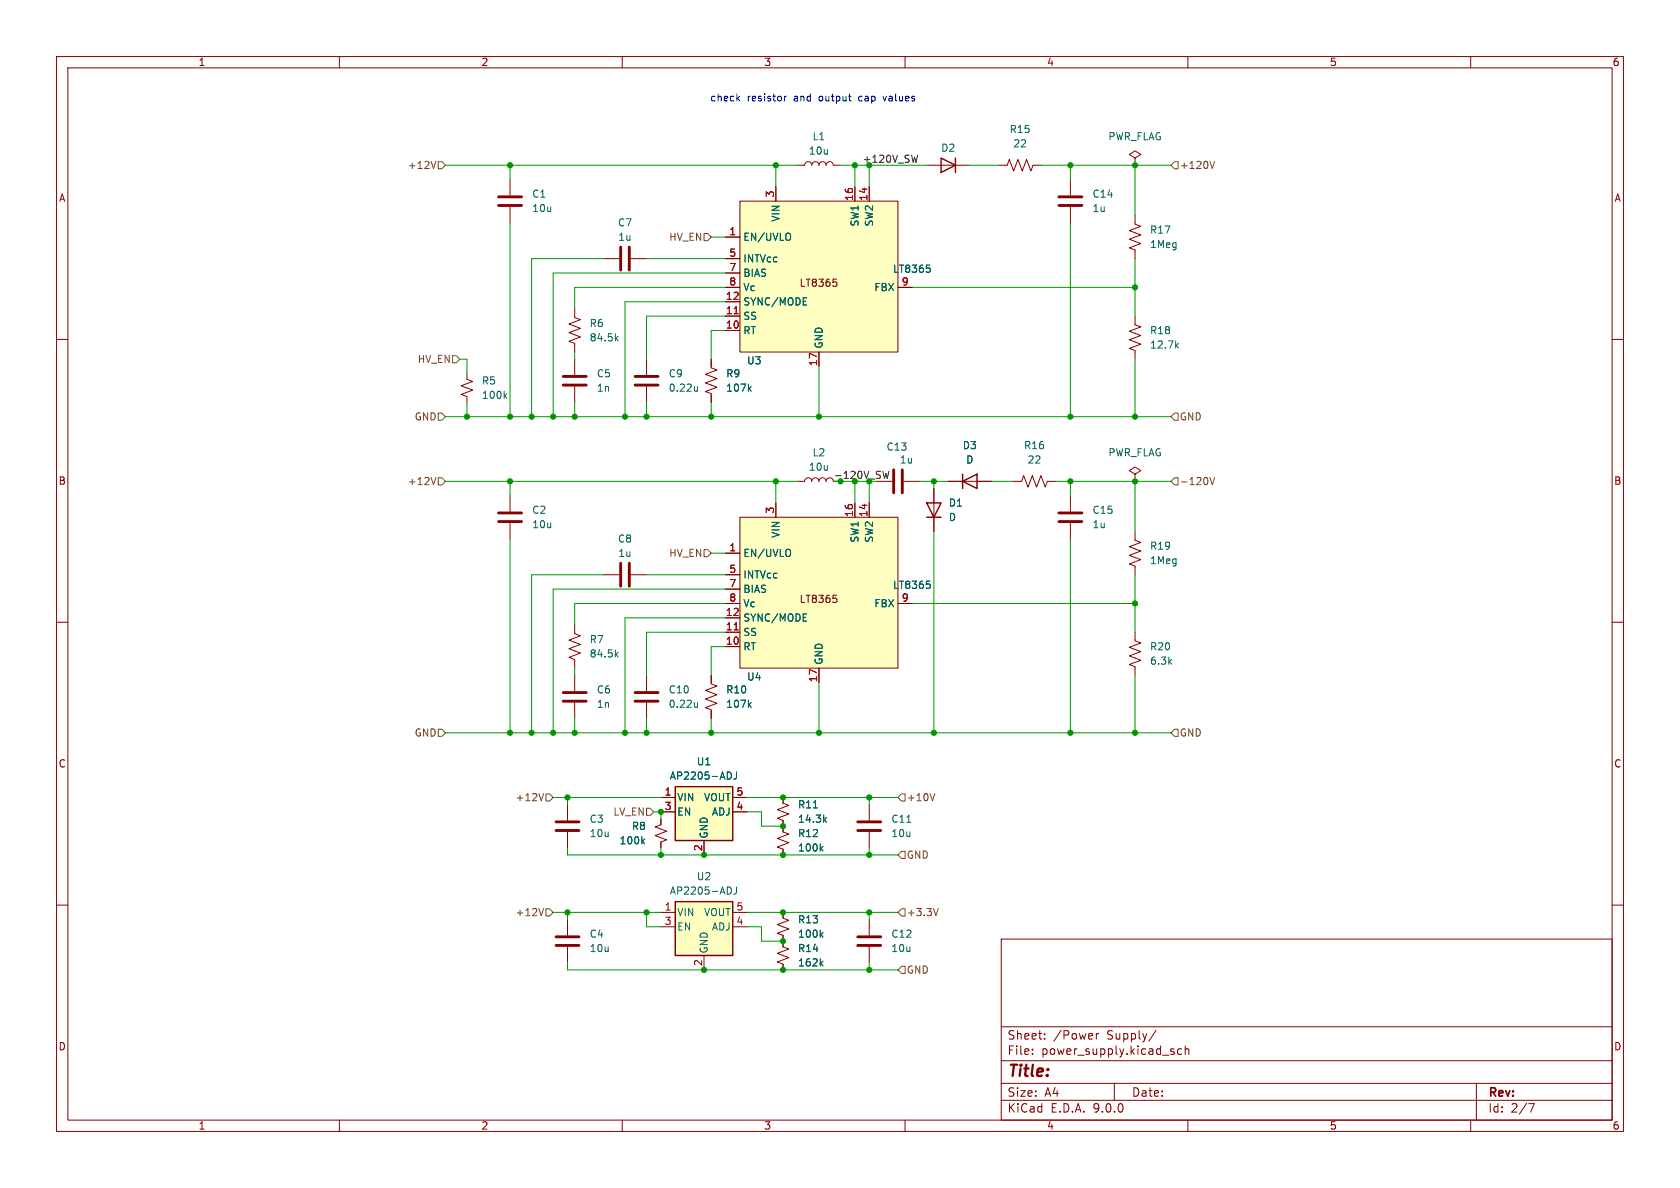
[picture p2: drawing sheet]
<svg xmlns="http://www.w3.org/2000/svg" width="297mm" height="210mm" viewBox="0 0 297 210" stroke-linecap="round" stroke-linejoin="round" font-family="sans-serif">
<g fill="none" stroke="#840000" stroke-width=".18">
<path d="M10 10h277v190h-277zM12 12h273v186h-273zM60 10v2M110 10v2M160 10v2M210 10v2M260 10v2M10 60h2M285 60h2M189.2 87.6v2.8M189.2 92.5v2.8M10 110h2"/>
<path d="M101.6 119.4v2.8M200.7 111.8v1.5l1 .4-2.1 .7 2.1 .8-2.1 .8 2.1 .7-2.1 .8 1.1 .4v1.5M285 110h2M101.6 124.2v2.8M100.3 142.2v2.8M100.3 147.1v2.8M10 160h2M138.4 161.3v1l1 .4-2 .7 2 .8-2 .8 1 .4v1M177 166h108v32h-108zM285 160h2M60 198v2M110 198v2"/>
<path d="M160 198v2M177 194.5h108M177 191.5h108M177 187.5h108M177 181.5h108M182.5 186.3v.1M182.5 185.5v.1M184.7 183.6v.1M184.7 182.8v.1M193.8 182.7v1M194.2 182.7l-.2 .1-.2 .2M197 191.5v3"/>
<path d="M204.4 182.1l-1.3 2M207.4 185.9l.2 .2-.2 .3M207.4 185.4l.1 .1M208.9 185.5l-.4-.1-.3 .3v.4l.1 .2h.6M209.5 185.5l.2-.1 .4 .1 .1 .9M209.5 184.9v1.5M210 198v2M260 198v2M261 191.5v6.5M270.2 195.1h1l-.6 1.5"/>
</g>
<path d="M145.1 165.2l.4 .5M145.5 164.8l-.5 .5" fill="none" stroke="#006464" stroke-width=".18"/>
<path d="M187.2 90.7h4.1M187.2 92.2h4.1M99.6 122.4h4M99.6 124h4M98.3 145.3h4.1M98.3 146.8h4.1" fill="none" stroke="#840000" stroke-width=".51"/>
<path d="M130.8 91.4h27.9v26.7h-27.9z" fill="#ffffc2"/>
<g fill="none" stroke="#840000" stroke-width=".18">
<path d="M90.2 31.8v2.7M90.2 36.6v2.8M163.8 29.2h7.6M189.2 31.8v2.7M189.2 36.6v2.8M200.7 27.9l1-.6-1-.6-1.1 .6 1.1 .6v1.3M200.7 29.2h.1M200.7 38.1v1.5l1 .4-2.1 .8 2.1 .7-2.1 .8 2.1 .8-2.1 .7 1.1 .4v1.5M106.7 45.7h2.8M111.5 45.7h2.8M200.7 55.9v1.5l1 .4-2.1 .7 2.1 .8-2.1 .8 2.1 .7-2.1 .8 1.1 .4v1.5M82.5 66v1.1l1.1 .3-2.1 .8 2.1 .8-2.1 .7 1 .4v1"/>
<path d="M101.6 63.5v2.8M101.6 68.3v2.8M90.2 87.6v2.8M90.2 92.5v2.8M128.3 97.8h2.5M130.8 91.4h27.9v26.7h-27.9zM137.2 88.9v2.5M141 85.1h1.2a.64 .64 0 0 1 .7-.6 .64 .64 0 0 1 .6 .6 .64 .64 0 0 1 .6-.6 .64 .64 0 0 1 .7 .6 .64 .64 0 0 1 .6-.6 .64 .64 0 0 1 .6 .6 .64 .64 0 0 1 .7-.6 .64 .64 0 0 1 .6 .6M151.1 88.9v2.5M153.7 88.9v2.5M154.9 85.1h2.8M159.8 85.1h2.8"/>
<path d="M165.1 86.4v7.6M167.6 85.1h7.7M179.1 85.1h1.5l.4-1 .7 2 .8-2 .8 2 .7-2 .8 2 .4-1h1.5M200.7 83.8l1-.6-1-.6-1.1 .6 1.1 .6v1.3M200.7 85.1h.1M101.6 110.5v1.5l1 .4-2 .8 2 .7-2 .8 2 .7-2 .8 1 .4v1.5M106.7 101.6h2.8M111.5 101.6h2.8M114.3 119.4v2.8M125.7 119.4v1.5l1 .4-2 .7 2 .8-2 .8 2 .7-2 .8 1 .4v1.5M128.3 101.6h2.5M128.3 104.1h2.5"/>
<path d="M128.3 106.7h2.5M128.3 109.2h2.5M128.3 111.8h2.5M128.3 114.3h2.5M144.8 118.1v2.6M147.9 105.2h-.6l-.1 .6 .2-.1 .4 .1 .2 .2-.1 .4-.2 .1-.5-.1M158.7 106.7h2.6M114.3 124.2v2.8M100.3 162.6v2.8M100.3 167.4v2.8M138.4 166.4v1l1 .4-2 .7 2 .8-2 .8 1 .3v1.1"/>
</g>
<g fill="none" stroke="#006464" stroke-width=".18">
<path d="M89.3 69.9l.3 .5M89.6 69.6l-.5 .5M208 61.1l.3 .4M208.3 60.7l-.5 .5M139.6 97.2a.9 .9 0 0 1 0 1.1M108.9 115.7l.4 .4M109.3 115.3l-.5 .5M142 109.8h.6M142 108.5h.6M163.8 102.7h.6M164.2 103.2l.3 .3v.3l-.3 .2M123.3 124.2v.8"/>
<path d="M123.3 124.9l-.4 .1M132.4 124.6l.4 .4M132.8 124.2l-.5 .5M145.1 170.3l.4 .5M145.5 169.9l-.5 .5"/>
</g>
<path d="M129.8 111.3h.7" fill="none" stroke="#a90000" stroke-width=".18"/>
<g fill="none" stroke="#840000" stroke-width=".51">
<path d="M88.1 34.8h4.1M88.1 36.3h4.1M187.2 34.8h4.1M187.2 36.3h4.1M109.7 43.7v4.1M111.3 43.7v4.1M99.6 66.5h4M99.6 68.1h4M88.1 90.7h4.1M88.1 92.2h4.1M109.7 99.6v4M111.3 99.6v4"/>
<path d="M158 83.1v4M159.5 83.1v4M112.3 122.4h4M112.3 124h4M98.3 165.6h4.1M98.3 167.1h4.1"/>
</g>
<path d="M166.4 27.9l2.5 1.3-2.5 1.3zM168.9 27.9v2.6M163.8 88.9h2.6l-1.3 2.5zM163.8 91.4h2.6M170.2 85.1l2.5-1.3v2.6zM170.2 83.8v2.6" fill="none" stroke="#840000" stroke-width=".25"/>
<path d="M119.4 159.4h10.1v9.5h-10.1z" fill="#ffffc2"/>
<path d="M119.4 159.4h10.1v9.5h-10.1z" fill="none" stroke="#840000" stroke-width=".25"/>
<path d="M116.8 161.3h2.6M116.8 163.8h2.6M124.5 168.9v2.6M129.5 161.3h2.6M129.5 163.8h2.6" fill="none" stroke="#840000" stroke-width=".18"/>
<path d="M128.9 156.8a.68 .68 0 0 1 .4 .6 .68 .68 0 0 1-.4 .7M130.2 156.8v.9a.41 .41 0 0 1-.5 .4" fill="none" stroke="#006464" stroke-width=".18"/>
<path d="M119.4 139.1h10.1v9.5h-10.1z" fill="#ffffc2"/>
<path d="M119.4 139.1h10.1v9.5h-10.1z" fill="none" stroke="#840000" stroke-width=".25"/>
<g fill="none" stroke="#840000" stroke-width=".18">
<path d="M141 29.2h1.2a.64 .64 0 0 1 .7-.6 .64 .64 0 0 1 .6 .6 .64 .64 0 0 1 .6-.6 .64 .64 0 0 1 .7 .6 .64 .64 0 0 1 .6-.6 .64 .64 0 0 1 .6 .6 .64 .64 0 0 1 .7-.6 .64 .64 0 0 1 .6 .6h1.3M176.5 29.2h1.6l.3-1 .8 2 .8-2 .7 2 .8-2 .7 2 .4-1h1.5M101.6 54.6v1.5l1 .4-2 .8 2 .7-2 .8 2 .8-2 .7 1 .4v1.5M125.7 63.5v1.5l1 .4-2 .8 2 .7-2 .8 2 .8-2 .7 1 .4v1.5M200.7 94v1.5l1 .4-2.1 .7 2.1 .8-2.1 .8 2.1 .7-2.1 .8 1.1 .4v1.5M116.8 141h2.6M116.8 143.5h2.6M124.5 148.6v2.5M129.5 141h2.6M129.5 143.5h2.6M138.4 141v1l1 .4-2 .7 2 .8-2 .8 1 .3v2.1l1 .3-2 .8 2 .8-2 .7 1 .4v1M153.7 142.2v2.8"/>
<path d="M153.7 147.1v2.8M153.7 162.6v2.8M153.7 167.4v2.8"/>
</g>
<path d="M108.9 59.8l.4 .5M109.3 59.4l-.5 .5M132.4 68.7l.4 .5M132.8 68.3l-.5 .5M128.9 136.5a.68 .68 0 0 1 .4 .6 .68 .68 0 0 1-.4 .6M130.2 136.5v.9a.41 .41 0 0 1-.5 .3M143.8 142.8h.7M145.1 150l.4 .4M145.5 149.6l-.5 .5M145.7 144.9l.4 .5M146.1 144.5l-.5 .5M160.3 145.4h.7" fill="none" stroke="#006464" stroke-width=".18"/>
<path d="M151.6 145.3h4.1M151.6 146.8h4.1M151.6 165.6h4.1M151.6 167.1h4.1" fill="none" stroke="#840000" stroke-width=".51"/>
<path d="M130.8 35.6h27.9v26.6h-27.9z" fill="#ffffc2"/>
<g fill="none" stroke="#840000" stroke-width=".18">
<path d="M130.8 35.6h27.9v26.6h-27.9zM137.2 33v2.6M151.1 33v2.6M153.7 33v2.6M128.3 41.9h2.5M128.3 45.7h2.5M128.3 48.3h2.5M128.3 50.8h2.5M128.3 53.3h2.5M128.3 55.9h2.5M128.3 58.4h2.5M147.9 49.3h-.6l-.1 .7 .2-.2 .4 .1 .2 .2-.1 .4-.2 .1-.5-.1"/>
<path d="M158.7 50.8h2.6M114.3 63.5v2.8M114.3 68.3v2.8M125.7 63.5v1.3M125.7 69.9v1.2M144.8 62.2v2.6M128.3 97.8h2.5M137.2 88.9v2.5M151.1 88.9v2.5M153.7 88.9v2.5M165.1 86.4v2.5M165.1 91.4v2.6"/>
<path d="M167.6 85.1h2.6M172.7 85.1h2.6M125.7 119.4v1.3M128.3 101.6h2.5M128.3 104.1h2.5M128.3 106.7h2.5M128.3 109.2h2.5M128.3 111.8h2.5M128.3 114.3h2.5M144.8 118.1v2.6M158.7 106.7h2.6M125.7 125.7v1.3"/>
<path d="M116.8 144.8v1l-1 .4 2.1 .7-2.1 .8 2.1 .8-1.1 .3v1.1M116.8 141h2.6M116.8 143.5h2.6M124.5 148.6v2.5M129.5 141h2.6M129.5 143.5h2.6M138.4 141v1M138.4 145v2.1M138.4 150.1v1M138.4 161.3v1M138.4 165.4v2M138.4 170.4v1.1"/>
</g>
<g fill="none" stroke="#006464" stroke-width=".18">
<path d="M139.6 41.3a.9 .9 0 0 1 0 1.1M142 53.9h.6M142 52.6h.6M163.8 46.9h.6M164.2 47.3l.3 .3v.3l-.3 .2M123.3 68.3v.9M123.3 69l-.4 .2M132.4 68.7l.4 .5M132.8 68.3l-.5 .5M139.6 97.2a.9 .9 0 0 1 0 1.1M142 109.8h.6M142 108.5h.6"/>
<path d="M163.8 102.7h.6M164.2 103.2l.3 .3v.3l-.3 .2M128.9 136.5a.68 .68 0 0 1 .4 .6 .68 .68 0 0 1-.4 .6M130.2 136.5v.9a.41 .41 0 0 1-.5 .3M132.4 124.6l.4 .4M132.8 124.2l-.5 .5M113.6 148.7l.3 .5M113.9 148.3l-.4 .5M143.8 142.8h.7M145.1 150l.4 .4M145.5 149.6l-.5 .5M145.7 144.9l.4 .5"/>
<path d="M146.1 144.5l-.5 .5M145.1 170.3l.4 .5M145.1 165.2l.4 .5M145.5 169.9l-.5 .5M145.5 164.8l-.5 .5"/>
</g>
<path d="M129.8 55.5h.7M129.8 111.3h.7" fill="none" stroke="#a90000" stroke-width=".18"/>
<path d="M112.3 66.5h4M112.3 68.1h4" fill="none" stroke="#840000" stroke-width=".51"/>
<g fill="none" stroke="#725600" stroke-width=".18">
<path d="M77.1 28.5l-.5 1.3M77.5 28.6h.6l.6 .6-.6 .6h-.6zM207 29.2l.6-.6h.7v1.2h-.7zM213.9 28.5l.4 1.3 .4-1.3M124.5 41.3h.6l.6 .6-.6 .6h-.6zM77.5 73h.6l.6 .7-.6 .6h-.6zM80 62.9h.6l.7 .6-.7 .6h-.6zM207 73.7l.6-.7h.7v1.3h-.7zM77.1 84.4l-.5 1.3M77.5 84.5h.6l.6 .6-.6 .6h-.6zM124.5 97.2h.6l.6 .6-.6 .6h-.6zM207 85.1l.6-.6h.7v1.2h-.7z"/>
<path d="M213.9 84.4l.4 1.3 .4-1.3M77.5 128.9h.6l.6 .6-.6 .7h-.6zM207 129.5l.6-.6h.7v1.3h-.7zM96.1 140.3l-.4 1.2M96.5 140.3h.7l.6 .7-.6 .6h-.7zM114.3 142.9h.6l.7 .6-.7 .6h-.6zM159.4 140.3h.6v1.3h-.6l-.7-.6zM159.4 150.5h.6v1.3h-.6l-.7-.7zM165.3 140.3l-.5 1.2M96.1 160.6l-.4 1.3M96.5 160.7h.7l.6 .6-.6 .6h-.7zM159.4 160.7h.6v1.2h-.6l-.7-.6z"/>
<path d="M159.4 170.8h.6v1.3h-.6l-.7-.6zM165.9 160.6l-.4 1.3"/>
</g>
<path d="M162.2 27.4l-.3 1.3M157.2 83.3l-.3 1.3-.3-.9-.2 .9" fill="none" stroke="#0f0f0f" stroke-width=".18"/>
<g fill="none" stroke="#009600" stroke-width=".18">
<path d="M78.7 29.2h62.3M90.2 29.2v2.6M90.2 39.4v34.3M137.2 29.2v3.8M148.6 29.2h15.2M151.1 29.2v3.8M153.7 29.2v3.8M171.4 29.2h5.1M184.1 29.2h22.9M189.2 29.2v2.6M189.2 39.4v34.3M200.7 29.2v8.9"/>
<path d="M106.7 45.7h-12.7v28M114.3 45.7h14M125.7 41.9h2.6M128.3 50.8h-26.7v3.8M128.3 53.3h-17.8v20.4M128.3 58.4h-2.6v5.1M128.3 55.9h-14v7.6M128.3 48.3h-30.5v25.4M161.3 50.8h39.4M200.7 45.7v10.2M78.7 73.7h128.3M81.3 63.5h1.2v2.5"/>
<path d="M82.5 71.1v2.6M101.6 62.2v1.3M101.6 71.1v2.6M114.3 71.1v2.6M125.7 71.1v2.6M144.8 64.8v8.9M200.7 63.5v10.2M78.7 85.1h62.3M90.2 85.1v2.5M90.2 95.3v34.2M125.7 97.8h2.6M137.2 85.1v3.8"/>
<path d="M151.1 85.1v3.8M153.7 85.1v3.8M162.6 85.1h5M165.1 85.1v1.3M165.1 94v35.5M175.3 85.1h3.8M186.7 85.1h20.3M189.2 85.1v2.5M189.2 95.3v34.2M200.7 85.1v8.9M101.6 118.1v1.3M106.7 101.6h-12.7v27.9"/>
<path d="M114.3 101.6h14M128.3 106.7h-26.7v3.8M128.3 114.3h-2.6v5.1M128.3 111.8h-14v7.6M128.3 109.2h-17.8v20.3M128.3 104.1h-30.5v25.4M161.3 106.7h39.4M200.7 101.6v10.2M200.7 119.4v10.1M78.7 129.5h128.3M101.6 127v2.5M114.3 127v2.5"/>
<path d="M125.7 127v2.5M144.8 120.7v8.8M97.8 141h19M100.3 149.9v1.2h58.4M100.3 141v1.2M115.6 143.5h1.2v1.3M116.8 149.9v1.2M132.1 143.5h2.5v2.6h3.8M132.1 141h26.6M153.7 141v1.2M153.7 149.9v1.2M97.8 161.3h19"/>
<path d="M100.3 170.2v1.3h58.4M100.3 161.3v1.3M114.3 161.3v2.5h2.5M132.1 161.3h26.6M132.1 163.8h2.5v2.6h3.8M153.7 161.3v1.3M153.7 170.2v1.3"/>
</g>
<path d="M130.4 17.4l.4 .5M130.8 17l-.5 .5M138.7 17v.9M139 17l-.3 .3M156.1 17l.3 .9" fill="none" stroke="#0000c2" stroke-width=".18"/>
<g fill="#009600" stroke="#009600" stroke-width=".18">
<circle cx="110.5" cy="129.5" r=".46"/>
<circle cx="114.3" cy="129.5" r=".46"/>
<circle cx="94" cy="129.5" r=".46"/>
<circle cx="90.2" cy="129.5" r=".46"/>
<circle cx="125.7" cy="129.5" r=".46"/>
<circle cx="101.6" cy="129.5" r=".46"/>
<circle cx="97.8" cy="129.5" r=".46"/>
<circle cx="137.2" cy="85.1" r=".46"/>
<circle cx="110.5" cy="73.7" r=".46"/>
<circle cx="114.3" cy="73.7" r=".46"/>
<circle cx="125.7" cy="73.7" r=".46"/>
<circle cx="144.8" cy="73.7" r=".46"/>
<circle cx="97.8" cy="73.7" r=".46"/>
<circle cx="90.2" cy="85.1" r=".46"/>
<circle cx="101.6" cy="73.7" r=".46"/>
<circle cx="153.7" cy="171.5" r=".46"/>
<circle cx="124.5" cy="171.5" r=".46"/>
<circle cx="138.4" cy="171.5" r=".46"/>
<circle cx="153.7" cy="151.1" r=".46"/>
<circle cx="153.7" cy="161.3" r=".46"/>
<circle cx="138.4" cy="161.3" r=".46"/>
<circle cx="138.4" cy="151.1" r=".46"/>
<circle cx="124.5" cy="151.1" r=".46"/>
<circle cx="138.4" cy="141" r=".46"/>
<circle cx="138.4" cy="146.1" r=".46"/>
<circle cx="138.4" cy="166.4" r=".46"/>
<circle cx="137.2" cy="29.2" r=".46"/>
<circle cx="151.1" cy="29.2" r=".46"/>
<circle cx="114.3" cy="161.3" r=".46"/>
<circle cx="100.3" cy="161.3" r=".46"/>
<circle cx="116.8" cy="143.5" r=".46"/>
<circle cx="116.8" cy="151.1" r=".46"/>
<circle cx="100.3" cy="141" r=".46"/>
<circle cx="94" cy="73.7" r=".46"/>
<circle cx="82.5" cy="73.7" r=".46"/>
<circle cx="90.2" cy="73.7" r=".46"/>
<circle cx="90.2" cy="29.2" r=".46"/>
<circle cx="200.7" cy="50.8" r=".46"/>
<circle cx="189.2" cy="73.7" r=".46"/>
<circle cx="200.7" cy="73.7" r=".46"/>
<circle cx="189.2" cy="85.1" r=".46"/>
<circle cx="165.1" cy="85.1" r=".46"/>
<circle cx="200.7" cy="29.2" r=".46"/>
<circle cx="200.7" cy="85.1" r=".46"/>
<circle cx="189.2" cy="29.2" r=".46"/>
<circle cx="165.1" cy="129.5" r=".46"/>
<circle cx="144.8" cy="129.5" r=".46"/>
<circle cx="200.7" cy="129.5" r=".46"/>
<circle cx="189.2" cy="129.5" r=".46"/>
<circle cx="200.7" cy="106.7" r=".46"/>
<circle cx="153.7" cy="141" r=".46"/>
</g>
<text font-size="2.8" fill="#840000" x="178" y="190.9">Title:</text>
<g font-size="2.1" fill="#840000">
<text x="178" y="184">Sheet:</text>
<text x="186.2" y="184">/Power</text>
<text x="195.7" y="184">Supply/</text>
<text x="178" y="186.7">File:</text>
<text x="184.1" y="186.7">power_supply.kicad_sch</text>
<text x="178" y="196.9">KiCad</text>
<text x="178" y="194.1">Size:</text>
<text x="184.7" y="194.1">A4</text>
<text x="185.7" y="196.9">E.D.A.</text>
<text x="193.3" y="196.9">9.0.0</text>
<text x="200" y="194.1">Date:</text>
<text x="263" y="194.3">Rev:</text>
<text x="263" y="196.9">Id:</text>
<text x="267.1" y="196.9">2/7</text>
</g>
<g font-size="1.8" fill="#840000">
<text x="35" y="11.9">1</text>
<text x="85" y="11.9">2</text>
<text x="135" y="11.9">3</text>
<text x="185" y="11.9">4</text>
<text x="235" y="11.9">5</text>
<text x="285" y="11.9">6</text>
<text x="10.3" y="35.9">A</text>
<text x="285.3" y="35.9">A</text>
<text x="140.7" y="50.9">LT8365</text>
<text x="10.3" y="85.9">B</text>
<text x="285.3" y="85.9">B</text>
<text x="140.7" y="106.8">LT8365</text>
<text x="10.3" y="135.9">C</text>
<text x="285.3" y="135.9">C</text>
<text x="10.3" y="185.9">D</text>
<text x="285.3" y="185.9">D</text>
<text x="35" y="199.9">1</text>
<text x="85" y="199.9">2</text>
<text x="135" y="199.9">3</text>
<text x="185" y="199.9">4</text>
<text x="235" y="199.9">5</text>
<text x="285" y="199.9">6</text>
</g>
<g font-size="1.8" fill="#0000c2">
<text x="125.5" y="18.1">check</text>
<text x="132.1" y="18.1">resistor</text>
<text x="140.4" y="18.1">and</text>
<text x="145.1" y="18.1">output</text>
<text x="152.3" y="18.1">cap</text>
<text x="156.8" y="18.1">values</text>
</g>
<g font-size="1.8" fill="#006464">
<text x="178.4" y="23.7">R15</text>
<text x="142.9" y="27.5">10u</text>
<text x="143.6" y="25">L1</text>
<text x="166.3" y="27">D2</text>
<text x="179" y="26.3">22</text>
<text x="195.8" y="25">PWR_FLAG</text>
<text x="94" y="35.2">C1</text>
<text x="193" y="35.2">C14</text>
<text x="94" y="37.7">10u</text>
<text x="109.1" y="40.2">C7</text>
<text x="138" y="39.3" transform="rotate(-90 138 39.3)">VIN</text>
<text x="152" y="40.1" transform="rotate(-90 152 40.1)">SW1</text>
<text x="154.5" y="40.1" transform="rotate(-90 154.5 40.1)">SW2</text>
<text x="193" y="37.7">1u</text>
<text x="203.2" y="41.5">R17</text>
<text x="109.2" y="42.8">1u</text>
<text x="131.3" y="42.8">EN/UVLO</text>
<text x="131.3" y="46.6">INTVcc</text>
<text x="203.2" y="44">1Meg</text>
<text x="131.3" y="49.1">BIAS</text>
<text x="131.3" y="51.7">Vc</text>
<text x="154.5" y="51.7">FBX</text>
<text x="157.8" y="48.4">LT8365</text>
<text x="104.1" y="58">R6</text>
<text x="131.3" y="54.2">SYNC/MODE</text>
<text x="131.3" y="56.7">SS</text>
<text x="131.3" y="59.3">RT</text>
<text x="203.2" y="59.3">R18</text>
<text x="104.1" y="60.6">84.5k</text>
<text x="132" y="64.6">U3</text>
<text x="145.6" y="61.7" transform="rotate(-90 145.6 61.7)">GND</text>
<text x="203.2" y="61.8">12.7k</text>
<text x="85.1" y="68.2">R5</text>
<text x="85.1" y="70.7">100k</text>
<text x="105.4" y="66.9">C5</text>
<text x="105.4" y="69.4">1n</text>
<text x="118.1" y="66.9">C9</text>
<text x="118.1" y="69.4">0.22u</text>
<text x="128.3" y="66.9">R9</text>
<text x="128.3" y="69.4">107k</text>
<text x="142.9" y="83.4">10u</text>
<text x="143.6" y="80.9">L2</text>
<text x="156.6" y="79.9">C13</text>
<text x="159" y="82.1">1u</text>
<text x="170.1" y="79.6">D3</text>
<text x="170.7" y="82.1">D</text>
<text x="180.9" y="79.6">R16</text>
<text x="181.6" y="82.1">22</text>
<text x="195.8" y="80.9">PWR_FLAG</text>
<text x="167.6" y="89.8">D1</text>
<text x="94" y="91">C2</text>
<text x="94" y="93.6">10u</text>
<text x="138" y="95.2" transform="rotate(-90 138 95.2)">VIN</text>
<text x="167.6" y="92.3">D</text>
<text x="193" y="93.6">1u</text>
<text x="193" y="91">C15</text>
<text x="109.1" y="96.1">C8</text>
<text x="109.2" y="98.7">1u</text>
<text x="131.3" y="98.7">EN/UVLO</text>
<text x="152" y="96" transform="rotate(-90 152 96)">SW1</text>
<text x="154.5" y="96" transform="rotate(-90 154.5 96)">SW2</text>
<text x="203.2" y="99.9">1Meg</text>
<text x="203.2" y="97.4">R19</text>
<text x="131.3" y="102.5">INTVcc</text>
<text x="131.3" y="105">BIAS</text>
<text x="131.3" y="107.5">Vc</text>
<text x="154.5" y="107.5">FBX</text>
<text x="157.8" y="104.3">LT8365</text>
<text x="104.1" y="113.9">R7</text>
<text x="131.3" y="110.1">SYNC/MODE</text>
<text x="131.3" y="112.6">SS</text>
<text x="104.1" y="116.4">84.5k</text>
<text x="131.3" y="115.2">RT</text>
<text x="145.6" y="117.6" transform="rotate(-90 145.6 117.6)">GND</text>
<text x="203.2" y="117.7">6.3k</text>
<text x="203.2" y="115.2">R20</text>
<text x="105.4" y="122.8">C6</text>
<text x="105.4" y="125.3">1n</text>
<text x="118.1" y="125.3">0.22u</text>
<text x="118.1" y="122.8">C10</text>
<text x="128.3" y="122.8">R10</text>
<text x="128.3" y="125.3">107k</text>
<text x="132" y="120.5">U4</text>
<text x="123.1" y="135.5">U1</text>
<text x="118.3" y="138">AP2205-ADJ</text>
<text x="119.6" y="141.8">VIN</text>
<text x="124.4" y="141.8">VOUT</text>
<text x="141" y="143.1">R11</text>
<text x="104.1" y="145.6">C3</text>
<text x="104.1" y="148.2">10u</text>
<text x="109.4" y="149.5">100k</text>
<text x="111.6" y="146.9">R8</text>
<text x="119.6" y="144.4">EN</text>
<text x="125.3" y="148.3" transform="rotate(-90 125.3 148.3)">GND</text>
<text x="125.8" y="144.4">ADJ</text>
<text x="141" y="145.6">14.3k</text>
<text x="141" y="148.2">R12</text>
<text x="157.5" y="145.6">C11</text>
<text x="157.5" y="148.2">10u</text>
<text x="123.1" y="155.8">U2</text>
<text x="141" y="150.7">100k</text>
<text x="118.3" y="158.3">AP2205-ADJ</text>
<text x="104.1" y="166">C4</text>
<text x="119.6" y="162.2">VIN</text>
<text x="119.6" y="164.7">EN</text>
<text x="124.4" y="162.2">VOUT</text>
<text x="125.8" y="164.7">ADJ</text>
<text x="141" y="163.4">R13</text>
<text x="141" y="166">100k</text>
<text x="157.5" y="166">C12</text>
<text x="104.1" y="168.5">10u</text>
<text x="125.3" y="168.7" transform="rotate(-90 125.3 168.7)">GND</text>
<text x="141" y="168.5">R14</text>
<text x="141" y="171">162k</text>
<text x="157.5" y="168.5">10u</text>
</g>
<g font-size="1.8" fill="#009600">
<text x="152.4" y="28.9">+120V_SW</text>
<text x="147.3" y="84.7">-120V_SW</text>
</g>
<g font-size="1.8" fill="#725600">
<text x="72" y="30.1">+12V</text>
<text x="208.5" y="30.1">+120V</text>
<text x="118.2" y="42.8">HV_EN</text>
<text x="73.8" y="64.4">HV_EN</text>
<text x="73.2" y="74.5">GND</text>
<text x="208.5" y="74.5">GND</text>
<text x="72" y="86">+12V</text>
<text x="208.5" y="86">-120V</text>
<text x="118.2" y="98.7">HV_EN</text>
<text x="73.2" y="130.4">GND</text>
<text x="208.5" y="130.4">GND</text>
<text x="91" y="141.8">+12V</text>
<text x="160.2" y="141.8">+10V</text>
<text x="108.3" y="144.4">LV_EN</text>
<text x="160.2" y="152">GND</text>
<text x="91" y="162.2">+12V</text>
<text x="160.2" y="162.2">+3.3V</text>
<text x="160.2" y="172.3">GND</text>
</g>
<g font-size="1.8" fill="#a90000">
<text x="136.9" y="35" transform="rotate(-90 136.9 35)">3</text>
<text x="150.9" y="35.6" transform="rotate(-90 150.9 35.6)">16</text>
<text x="153.4" y="35.6" transform="rotate(-90 153.4 35.6)">14</text>
<text x="128.8" y="41.7">1</text>
<text x="128.8" y="45.5">5</text>
<text x="128.2" y="53.1">12</text>
<text x="128.8" y="48">7</text>
<text x="128.8" y="50.5">8</text>
<text x="159.3" y="50.5">9</text>
<text x="128.2" y="55.6">11</text>
<text x="128.2" y="58.2">10</text>
<text x="144.5" y="64.8" transform="rotate(-90 144.5 64.8)">17</text>
<text x="136.9" y="90.9" transform="rotate(-90 136.9 90.9)">3</text>
<text x="150.9" y="91.5" transform="rotate(-90 150.9 91.5)">16</text>
<text x="153.4" y="91.5" transform="rotate(-90 153.4 91.5)">14</text>
<text x="128.8" y="97.5">1</text>
<text x="128.8" y="101.3">5</text>
<text x="128.8" y="103.9">7</text>
<text x="128.8" y="106.4">8</text>
<text x="159.3" y="106.4">9</text>
<text x="128.2" y="109">12</text>
<text x="128.2" y="111.5">11</text>
<text x="128.2" y="114">10</text>
<text x="144.5" y="120.7" transform="rotate(-90 144.5 120.7)">17</text>
<text x="117.4" y="140.7">1</text>
<text x="117.4" y="143.3">3</text>
<text x="130.1" y="140.7">5</text>
<text x="130.1" y="143.3">4</text>
<text x="124.2" y="150.6" transform="rotate(-90 124.2 150.6)">2</text>
<text x="117.4" y="161">1</text>
<text x="130.1" y="161">5</text>
<text x="117.4" y="163.6">3</text>
<text x="130.1" y="163.6">4</text>
<text x="124.2" y="170.9" transform="rotate(-90 124.2 170.9)">2</text>
</g>
</svg>
